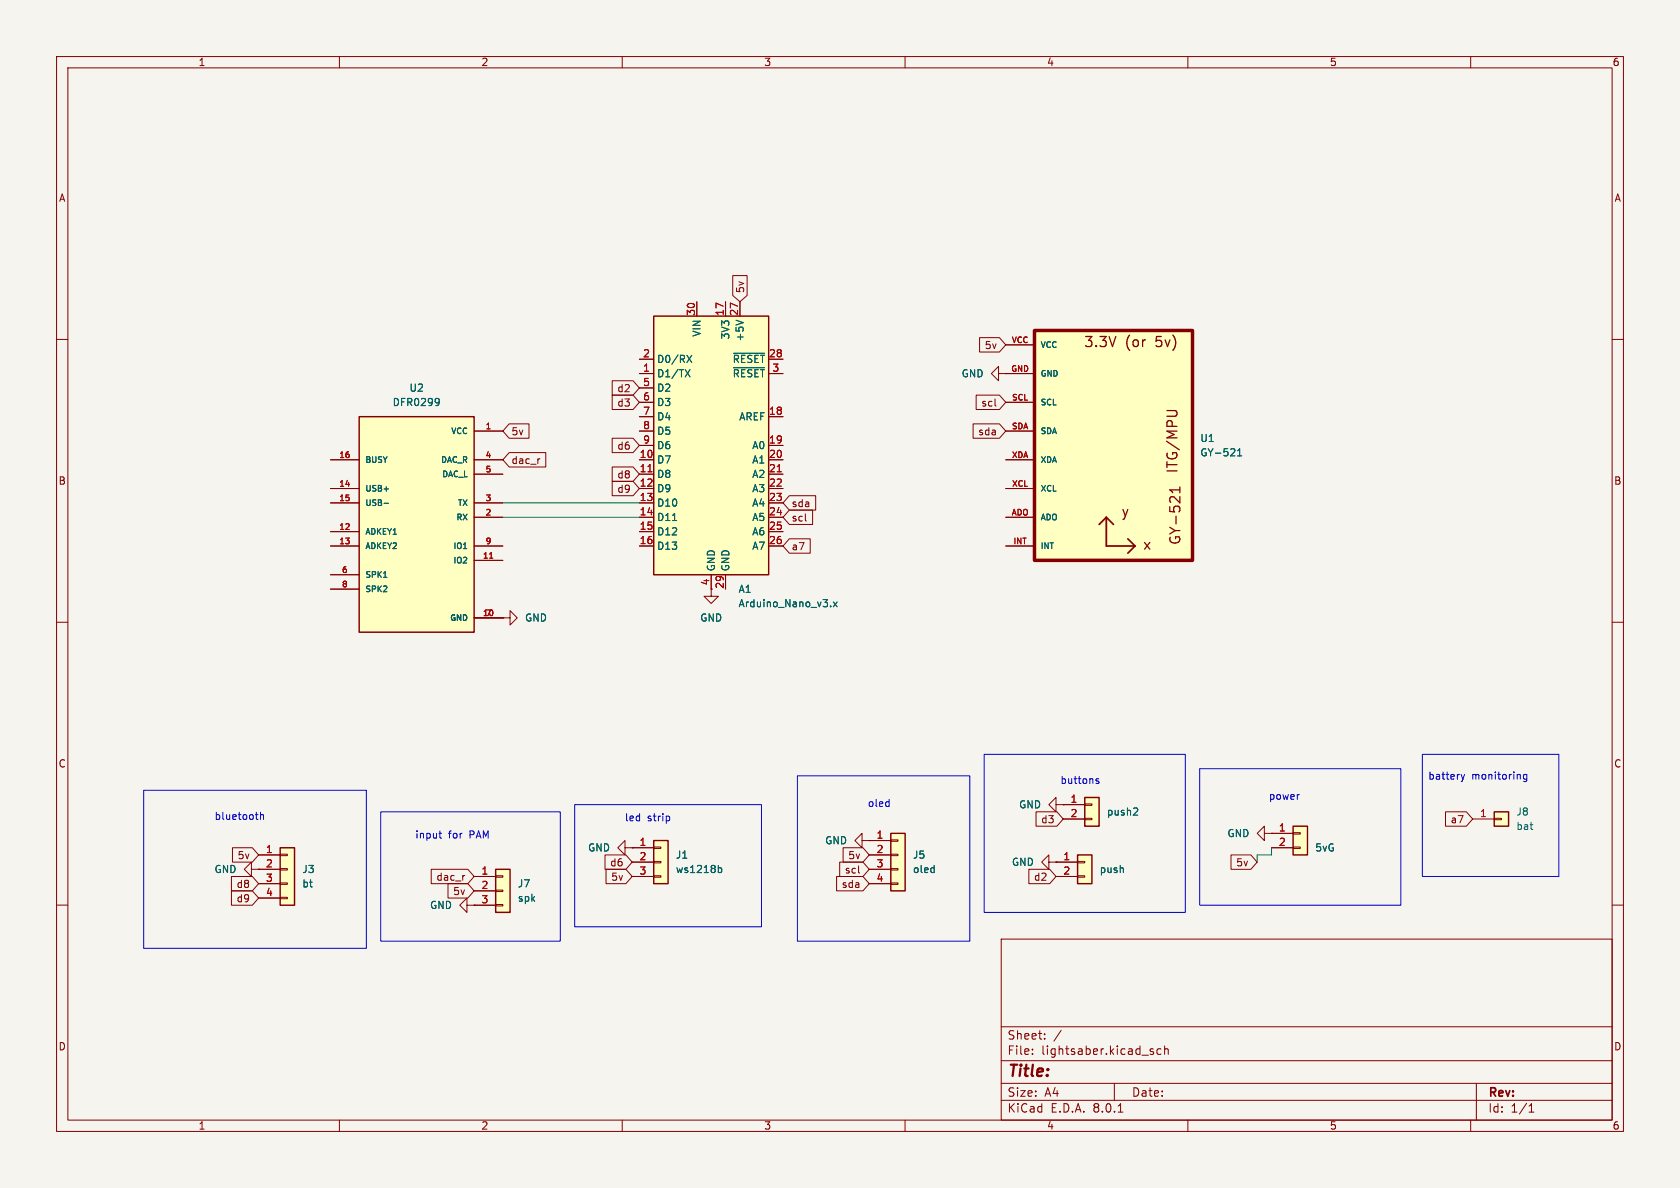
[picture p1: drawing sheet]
<svg xmlns="http://www.w3.org/2000/svg" width="297mm" height="210mm" viewBox="0 0 297 210" stroke-linecap="round" stroke-linejoin="round" font-family="sans-serif">
<path d="M0 0h297v210h-297z" fill="#f5f4ef" stroke="#f5f4ef" stroke-width=".18"/>
<g fill="none" stroke="#840000" stroke-width=".18">
<path d="M10 10h277v190h-277zM12 12h273v186h-273zM60 10v2M110 10v2M160 10v2M210 10v2M260 10v2M10 60h2M285 60h2M10 110h2M285 110h2M10 160h2"/>
<path d="M44.4 153.7v-1.3l-1.2 1.3 1.2 1.2v-1.2h1.3M45.7 153.7h.1M152.4 148.6v-1.3l-1.3 1.3 1.3 1.3v-1.3h1.3M153.7 148.6h.1M285 160h2M177 166h108v32h-108zM60 198v2M110 198v2M160 198v2M177 194.5h108M177 191.5h108M177 187.5h108"/>
<path d="M177 181.5h108M182.5 186.3v.1M182.5 185.5v.1M184.7 183.6v.1M184.7 182.8v.1M187.6 182.1l-1.3 2M197 191.5v3M197.7 196.6h.8M203.5 185.9l.4 .1 .1 .2-.3 .2h-.2M203.5 185.4l.4 .1M205.2 185.5l-.4-.1-.3 .3v.4l.2 .2h.5M205.9 185.5l.2-.1 .4 .1v.9"/>
<path d="M205.9 184.9v1.5M210 198v2M260 198v2M261 191.5v6.5M270.3 196.6h.9M270.3 195.5l.4-.4v1.5"/>
</g>
<path d="M157.5 147.3h2.5v10.2h-2.5z" fill="#ffffc2"/>
<path d="M153.7 148.6h3.8M153.7 151.1h3.8M153.7 153.7h3.8M153.7 156.2h3.8M157.5 156.1h1.2v.2h-1.2zM157.5 153.5h1.2v.3h-1.2zM157.5 151h1.2v.3h-1.2zM157.5 148.5h1.2v.2h-1.2zM223.5 147.3v-1.2l-1.3 1.2 1.3 1.3v-1.3h1.3M224.8 147.3h.1M82.5 160v-1.2l-1.2 1.2 1.2 1.3v-1.3h1.3M83.8 160h.1" fill="none" stroke="#840000" stroke-width=".18"/>
<path d="M157.5 147.3h2.5v10.2h-2.5z" fill="none" stroke="#840000" stroke-width=".25"/>
<path d="M228.6 146.1h2.5v5h-2.5z" fill="#ffffc2"/>
<path d="M224.8 147.3h3.8M224.8 149.9h3.8M228.6 149.7h1.3v.3h-1.3zM228.6 147.2h1.3v.2h-1.3z" fill="none" stroke="#840000" stroke-width=".18"/>
<path d="M228.6 146.1h2.5v5h-2.5z" fill="none" stroke="#840000" stroke-width=".25"/>
<path d="M115.6 55.9h20.3v45.7h-20.3z" fill="#ffffc2"/>
<path d="M115.6 55.9h20.3v45.7h-20.3z" fill="none" stroke="#840000" stroke-width=".25"/>
<g fill="none" stroke="#840000" stroke-width=".18">
<path d="M123.2 53.3v2.6M128.3 53.3v2.6M130.8 53.3v2.6M113 66h2.6M113 73.7h2.6M113 78.7h2.6M113 63.5h2.6M113 68.6h2.6M113 71.1h2.6M113 76.2h2.6M135.9 66h2.5M135.9 73.7h2.5"/>
<path d="M135.9 78.7h2.5M135.9 63.5h2.5M113 81.3h2.6M113 83.8h2.6M113 86.4h2.6M113 88.9h2.6M113 91.4h2.6M113 94h2.6M113 96.5h2.6M135.9 81.3h2.5M135.9 83.8h2.5M135.9 86.4h2.5"/>
<path d="M135.9 88.9h2.5M135.9 91.4h2.5M135.9 94h2.5M135.9 96.5h2.5M125.7 101.6v2.5M128.3 101.6v2.5"/>
</g>
<path d="M130.1 56.6l1.3 .4M121.1 65.3l.9 1.3M121.4 62.8l.9 1.3M122 65.3l-.9 1.3M122.3 62.8l-.9 1.3M129.7 62.5h5.5M129.7 65h5.5M118.9 92h.7M146.8 107.1v.2M147.3 106.4l.7 .9M148 106.4l-.7 .9" fill="none" stroke="#006464" stroke-width=".18"/>
<path d="M114.5 83.4h.8M137.4 83.4h.7" fill="none" stroke="#a90000" stroke-width=".18"/>
<path d="M115.6 148.6h2.5v7.6h-2.5z" fill="#ffffc2"/>
<path d="M110.5 149.9v-1.3l-1.3 1.3 1.3 1.2v-1.2h1.3M111.8 149.9h.1M111.8 149.9h3.8M111.8 152.4h3.8M111.8 154.9h3.8M115.6 154.8h1.2v.3h-1.2zM115.6 152.3h1.2v.2h-1.2zM115.6 149.7h1.2v.3h-1.2z" fill="none" stroke="#840000" stroke-width=".18"/>
<path d="M115.6 148.6h2.5v7.6h-2.5z" fill="none" stroke="#840000" stroke-width=".25"/>
<path d="M127 153.5l.4-.1 .2 .2-.1 .6h-.5" fill="none" stroke="#006464" stroke-width=".18"/>
<path d="M190.5 151.1h2.5v5.1h-2.5z" fill="#ffffc2"/>
<path d="M125.7 104.1v1.3h1.3l-1.3 1.3-1.2-1.3h1.2M185.4 152.4v-1.3l-1.3 1.3 1.3 1.3v-1.3h1.3M186.7 152.4h.1M186.7 152.4h3.8M186.7 154.9h3.8M190.5 154.8h1.3v.3h-1.3zM190.5 152.3h1.3v.2h-1.3z" fill="none" stroke="#840000" stroke-width=".18"/>
<path d="M190.5 151.1h2.5v5.1h-2.5z" fill="none" stroke="#840000" stroke-width=".25"/>
<path d="M191.8 141h2.5v5.1h-2.5z" fill="#ffffc2"/>
<path d="M186.7 142.2v-1.2l-1.3 1.2 1.3 1.3v-1.3h1.3M188 142.2h.1M188 142.2h3.8M188 144.8h3.8M191.8 144.7h1.2v.2h-1.2zM191.8 142.1h1.2v.3h-1.2z" fill="none" stroke="#840000" stroke-width=".18"/>
<path d="M191.8 141h2.5v5.1h-2.5z" fill="none" stroke="#840000" stroke-width=".25"/>
<path d="M200.9 142.8l.2 .3v.3l-.8 .7h.8" fill="none" stroke="#006464" stroke-width=".18"/>
<path d="M63.5 73.7h20.3v38.1h-20.3z" fill="#ffffc2"/>
<path d="M63.5 73.7h20.3v38.1h-20.3z" fill="none" stroke="#840000" stroke-width=".25"/>
<g fill="none" stroke="#840000" stroke-width=".18">
<path d="M83.8 76.2h5.1M58.4 94h5.1M58.4 96.5h5.1M58.4 86.4h5.1M58.4 88.9h5.1M58.4 81.3h5.1M83.8 99.1h5.1M83.8 96.5h5.1M83.8 88.9h5.1M83.8 81.3h5.1M83.8 91.4h5.1M83.8 83.8h5.1"/>
<path d="M58.4 101.6h5.1M58.4 104.1h5.1M83.8 109.2h5.1"/>
</g>
<path d="M86.6 98.7h.5" fill="none" stroke="#a90000" stroke-width=".18"/>
<path d="M77.4 70.4l.2 .2a1.03 1.03 0 0 1-.2 1M77.7 71l-.3 .2M67.9 89h.8M67.8 102.1h.6" fill="none" stroke="#006464" stroke-width=".18"/>
<path d="M264.2 143.5h2.5v2.6h-2.5z" fill="#ffffc2"/>
<path d="M88.9 109.2h1.3v-1.2l1.2 1.2-1.2 1.3v-1.3M88.9 109.2h.1M260.3 144.8h3.9M264.2 144.7h1.2v.2h-1.2z" fill="none" stroke="#840000" stroke-width=".18"/>
<path d="M264.2 143.5h2.5v2.6h-2.5z" fill="none" stroke="#840000" stroke-width=".25"/>
<path d="M182.9 58.4h27.9v40.7h-27.9z" fill="#ffffc2"/>
<path d="M182.9 58.4h27.9v40.7h-27.9z" fill="none" stroke="#840000" stroke-width=".61"/>
<path d="M195.6 91.4v5.1h5.1M195.6 91.4l-1.3 1.3M195.6 91.4l1.2 1.3M199.4 95.3l1.3 1.2M200.7 96.5l-1.3 1.3" fill="none" stroke="#840000" stroke-width=".3"/>
<path d="M206.3 72.6h1.4l.4 .3M208.6 86.1v1M208.6 86.6h-1.8l.5 .5" fill="none" stroke="#840000" stroke-width=".22"/>
<path d="M177.8 66h5.1M177.8 71.1h5.1M177.8 76.2h5.1M177.8 61h5.1M177.8 91.4h5.1M177.8 96.5h5.1M177.8 86.4h5.1M177.8 81.3h5.1" fill="none" stroke="#840000" stroke-width=".18"/>
<path d="M218.8 79.7l.4-.4v1.3M218.8 80.6h.7" fill="none" stroke="#006464" stroke-width=".18"/>
<path d="M87.6 153.7h2.6v7.6h-2.6z" fill="#ffffc2"/>
<path d="M176.5 66v-1.2l-1.2 1.2 1.2 1.3v-1.3h1.3M177.8 66h.1M83.8 154.9h3.8M83.8 157.5h3.8M87.6 159.9h1.3v.2h-1.3zM87.6 157.4h1.3v.2h-1.3zM87.6 154.8h1.3v.3h-1.3zM83.8 160h3.8" fill="none" stroke="#840000" stroke-width=".18"/>
<path d="M87.6 153.7h2.6v7.6h-2.6z" fill="none" stroke="#840000" stroke-width=".25"/>
<path d="M49.5 149.9h2.6v10.1h-2.6z" fill="#ffffc2"/>
<g fill="none" stroke="#840000" stroke-width=".18">
<path d="M123.2 53.3v2.6M128.3 53.3v2.6M129.5 48.7h2.6v3.5l-1.3 1.1-1.3-1.1zM130.8 53.3v2.6M173.2 59.7h3.5l1.1 1.3-1.1 1.2h-3.5zM83.8 76.2h5.1M90 74.9h3.5v2.6h-3.5l-1.1-1.3zM108.2 67.3h3.7l1.1 1.3-1.1 1.3h-3.7zM108.2 69.8h3.7l1.1 1.3-1.1 1.3h-3.7zM108.2 77.5h3.7l1.1 1.2-1.1 1.3h-3.7zM113 66h2.6M113 71.1h2.6"/>
<path d="M113 76.2h2.6M113 73.7h2.6M113 78.7h2.6M113 63.5h2.6M113 68.6h2.6M135.9 66h2.5M135.9 73.7h2.5M135.9 78.7h2.5M135.9 63.5h2.5M172 74.9h4.7l1.1 1.3-1.1 1.3h-4.7zM172.6 69.8h4.1l1.1 1.3-1.1 1.3h-4.1zM176 71.7l.1 .1"/>
<path d="M177.8 66h.1M177.8 66h5.1M177.8 71.1h5.1M177.8 76.2h5.1M177.8 61h5.1M58.4 96.5h5.1M58.4 86.4h5.1M58.4 81.3h5.1M58.4 94h5.1M58.4 88.9h5.1M83.8 91.4h5.1M83.8 96.5h5.1"/>
<path d="M83.8 81.3h5.1M83.8 99.1h5.1M83.8 88.9h5.1M83.8 83.8h5.1M90 80h6.5v2.6h-6.5l-1.1-1.3zM95.3 81.1h.1M108.2 82.5h3.7l1.1 1.3-1.1 1.3h-3.7zM108.2 85.1h3.7l1.1 1.3-1.1 1.2h-3.7zM113 91.4h2.6M113 96.5h2.6M113 86.4h2.6M113 81.3h2.6"/>
<path d="M113 94h2.6M113 88.9h2.6M113 83.8h2.6M135.9 91.4h2.5M135.9 96.5h2.5M135.9 86.4h2.5M135.9 81.3h2.5M135.9 94h2.5M135.9 88.9h2.5M135.9 83.8h2.5M139.5 90.2h4.2v2.5h-4.2l-1.1-1.3zM139.5 87.6h4.7v2.6h-4.7l-1.1-1.3z"/>
<path d="M139.5 95.2h3.7v2.6h-3.7l-1.1-1.3zM142.4 92l.2 .1M177.8 91.4h5.1M177.8 96.5h5.1M177.8 86.4h5.1M177.8 81.3h5.1M58.4 101.6h5.1M58.4 104.1h5.1M83.8 109.2h5.1M88.9 109.2h.1M125.7 101.6v2.5M128.3 101.6v2.5"/>
<path d="M40.9 154.9h3.7l1.1 1.3-1.1 1.3h-3.7zM40.9 157.5h3.7l1.1 1.3-1.1 1.2h-3.7zM41.1 149.9h3.5l1.1 1.2-1.1 1.3h-3.5zM45.7 153.7h.1M45.7 151.1h3.8M45.7 153.7h3.8M45.7 156.2h3.8M45.7 158.8h3.8M49.5 158.6h1.3v.3h-1.3zM49.5 156.1h1.3v.2h-1.3zM49.5 153.5h1.3v.3h-1.3zM49.5 151h1.3v.3h-1.3z"/>
<path d="M76.2 153.7h6.5l1.1 1.2-1.1 1.3h-6.5zM79.2 156.2h3.5l1.1 1.3-1.1 1.3h-3.5zM82 154.8h.2M83.8 154.9h3.8M83.8 157.5h3.8M107 151.1h3.6l1.2 1.3-1.2 1.3h-3.6zM107.1 153.7h3.5l1.2 1.2-1.2 1.3h-3.5zM111.8 149.9h.1M111.8 149.9h3.8M111.8 152.4h3.8M111.8 154.9h3.8M147.9 154.9h4.7l1.1 1.3-1.1 1.3h-4.7z"/>
<path d="M148.4 152.4h4.2l1.1 1.3-1.1 1.2h-4.2zM149 149.9h3.6l1.1 1.2-1.1 1.3h-3.6zM151.8 154.3h.2M153.7 148.6h.1M153.7 151.1h3.8M153.7 153.7h3.8M153.7 156.2h3.8M153.7 148.6h3.8M181.9 153.7h3.7l1.1 1.2-1.1 1.3h-3.7zM183.2 143.5h3.6l1.2 1.3-1.2 1.3h-3.6zM186.7 152.4h.1M186.7 152.4h3.8"/>
<path d="M186.7 154.9h3.8M188 142.2h.1M188 142.2h3.8M188 144.8h3.8M217.6 151.1h3.5l1.1 1.3-1.1 1.3h-3.5zM224.8 147.3h.1M224.8 147.3h3.8M224.8 149.9h3.8M255.5 143.5h3.7l1.1 1.3-1.1 1.3h-3.7zM83.8 160h.1M83.8 160h3.8"/>
</g>
<path d="M49.5 149.9h2.6v10.1h-2.6z" fill="none" stroke="#840000" stroke-width=".25"/>
<g fill="none" stroke="#0000c2" stroke-width=".18">
<path d="M25.4 139.7h39.4v27.9h-39.4zM141 137.2h30.4v29.2h-30.4zM174 133.4h35.5v27.9h-35.5zM194.2 137.7h-.3l-.1 .1v.2l.4 .1v.3h-.4M212.1 135.9h35.5v24.1h-35.5zM251.5 133.4h24.1v21.5h-24.1zM258.3 136.9l.3 .8M258.6 137.7l-.3 .5M258.9 136.9l-.3 .8M269.9 136.9v1l-.2 .3-.3-.1M269.9 137l-.3-.1-.3 .2 .1 .6h.5M45.1 144h.5"/>
<path d="M45.5 144.9h.1M46 144.1l.2-.1 .3 .1 .1 .8M46 143.6v1.3M67.3 143.5h31.8v22.9h-31.8zM77.6 147.3h.5M77.8 146.9v1.1l.3 .2M101.6 142.2h33v21.6h-33zM118.3 144.4v.6M229.6 140.5h.1"/>
</g>
<path d="M88.9 91.4h24.1M88.9 88.9h24.1M224.8 149.9v1.2h-2.6v1.3" fill="none" stroke="#009600" stroke-width=".18"/>
<g fill="none" stroke="#006464" stroke-width=".18">
<path d="M130.1 56.6l1.3 .4M77.4 70.4l.2 .2a1.03 1.03 0 0 1-.2 1M77.7 71l-.3 .2M121.1 65.3l.9 1.3M121.4 62.8l.9 1.3M122 65.3l-.9 1.3M122.3 62.8l-.9 1.3M129.7 62.5h5.5M129.7 65h5.5M218.8 79.7l.4-.4v1.3M67.9 89h.8M118.9 92h.7"/>
<path d="M218.8 80.6h.7M67.8 102.1h.6M146.8 107.1v.2M147.3 106.4l.7 .9M148 106.4l-.7 .9M127 153.5l.4-.1 .2 .2-.1 .6h-.5M200.9 142.8l.2 .3v.3l-.8 .7h.8"/>
</g>
<path d="M86.6 98.7h.5M114.5 83.4h.8M137.4 83.4h.7" fill="none" stroke="#a90000" stroke-width=".18"/>
<text font-size="2.8" fill="#840000" x="178" y="190.9">Title:</text>
<g font-size="2.5" fill="#840000">
<text x="191.5" y="61.7">3.3V</text>
<text x="198.9" y="61.7">(or</text>
<text x="204.5" y="61.7">5v)</text>
<text x="208.5" y="83.8" transform="rotate(-90 208.5 83.8)">ITG/MPU</text>
<text x="198.1" y="91.6">y</text>
<text x="201.9" y="97.5">x</text>
<text x="209" y="96.5" transform="rotate(-90 209 96.5)">GY-521</text>
</g>
<g font-size="2.1" fill="#840000">
<text x="178" y="184">Sheet:</text>
<text x="178" y="186.7">File:</text>
<text x="184.1" y="186.7">lightsaber.kicad_sch</text>
<text x="178" y="196.9">KiCad</text>
<text x="178" y="194.1">Size:</text>
<text x="184.7" y="194.1">A4</text>
<text x="185.7" y="196.9">E.D.A.</text>
<text x="193.3" y="196.9">8.0.1</text>
<text x="200" y="194.1">Date:</text>
<text x="263" y="194.3">Rev:</text>
<text x="263" y="196.9">Id:</text>
<text x="267.1" y="196.9">1/1</text>
</g>
<g font-size="1.8" fill="#840000">
<text x="35" y="11.9">1</text>
<text x="85" y="11.9">2</text>
<text x="135" y="11.9">3</text>
<text x="185" y="11.9">4</text>
<text x="235" y="11.9">5</text>
<text x="285" y="11.9">6</text>
<text x="10.3" y="35.9">A</text>
<text x="285.3" y="35.9">A</text>
<text x="131.8" y="51.9" transform="rotate(-90 131.8 51.9)">5v</text>
<text x="174" y="61.9">5v</text>
<text x="109" y="69.5">d2</text>
<text x="90.3" y="77.2">5v</text>
<text x="109" y="72.1">d3</text>
<text x="172.8" y="77.2">sda</text>
<text x="173.4" y="72.1">scl</text>
<text x="90.3" y="82.2">dac_r</text>
<text x="109" y="79.7">d6</text>
<text x="10.3" y="85.9">B</text>
<text x="109" y="84.8">d8</text>
<text x="109" y="87.3">d9</text>
<text x="139.9" y="89.9">sda</text>
<text x="285.3" y="85.9">B</text>
<text x="139.9" y="92.4">scl</text>
<text x="139.9" y="97.5">a7</text>
<text x="10.3" y="135.9">C</text>
<text x="285.3" y="135.9">C</text>
<text x="184" y="145.7">d3</text>
<text x="256.4" y="145.7">a7</text>
<text x="41.9" y="152.1">5v</text>
<text x="77" y="155.9">dac_r</text>
<text x="107.8" y="153.4">d6</text>
<text x="108" y="155.9">5v</text>
<text x="149.3" y="154.6">scl</text>
<text x="149.9" y="152.1">5v</text>
<text x="182.7" y="155.9">d2</text>
<text x="218.4" y="153.4">5v</text>
<text x="41.7" y="157.2">d8</text>
<text x="41.7" y="159.7">d9</text>
<text x="80" y="158.4">5v</text>
<text x="148.7" y="157.2">sda</text>
<text x="10.3" y="185.9">D</text>
<text x="285.3" y="185.9">D</text>
<text x="35" y="199.9">1</text>
<text x="85" y="199.9">2</text>
<text x="135" y="199.9">3</text>
<text x="185" y="199.9">4</text>
<text x="235" y="199.9">5</text>
<text x="285" y="199.9">6</text>
</g>
<g font-size="1.8" fill="#a90000">
<text x="122.9" y="55.9" transform="rotate(-90 122.9 55.9)">30</text>
<text x="128" y="55.9" transform="rotate(-90 128 55.9)">17</text>
<text x="130.6" y="55.9" transform="rotate(-90 130.6 55.9)">27</text>
<text x="113.6" y="65.8">1</text>
<text x="113.6" y="63.2">2</text>
<text x="135.8" y="63.2">28</text>
<text x="136.5" y="65.8">3</text>
<text x="113.6" y="68.3">5</text>
<text x="113.6" y="70.9">6</text>
<text x="113.6" y="73.4">7</text>
<text x="113.6" y="75.9">8</text>
<text x="135.8" y="73.4">18</text>
<text x="113" y="81">10</text>
<text x="113" y="83.6">11</text>
<text x="113.6" y="78.5">9</text>
<text x="135.8" y="78.5">19</text>
<text x="135.8" y="81">20</text>
<text x="135.8" y="83.6">21</text>
<text x="113" y="86.1">12</text>
<text x="113" y="88.6">13</text>
<text x="135.8" y="86.1">22</text>
<text x="135.8" y="88.6">23</text>
<text x="113" y="91.2">14</text>
<text x="113" y="93.7">15</text>
<text x="135.8" y="91.2">24</text>
<text x="135.8" y="93.7">25</text>
<text x="113" y="96.3">16</text>
<text x="135.8" y="96.3">26</text>
<text x="125.5" y="103.6" transform="rotate(-90 125.5 103.6)">4</text>
<text x="128" y="104.2" transform="rotate(-90 128 104.2)">29</text>
<text x="189.2" y="142">1</text>
<text x="113" y="149.6">1</text>
<text x="154.9" y="148.3">1</text>
<text x="189.2" y="144.5">2</text>
<text x="226" y="147.1">1</text>
<text x="226" y="149.6">2</text>
<text x="261.5" y="144.5">1</text>
<text x="46.9" y="150.9">1</text>
<text x="46.9" y="153.4">2</text>
<text x="46.9" y="156">3</text>
<text x="85" y="154.7">1</text>
<text x="113" y="152.1">2</text>
<text x="113" y="154.7">3</text>
<text x="154.9" y="150.9">2</text>
<text x="154.9" y="153.4">3</text>
<text x="154.9" y="156">4</text>
<text x="187.9" y="152.1">1</text>
<text x="187.9" y="154.7">2</text>
<text x="46.9" y="158.5">4</text>
<text x="85" y="157.2">2</text>
<text x="85" y="159.8">3</text>
</g>
<g font-size="1.8" fill="#006464">
<text x="124.1" y="59.6" transform="rotate(-90 124.1 59.6)">VIN</text>
<text x="116.1" y="64.4">D0/RX</text>
<text x="129.1" y="60.1" transform="rotate(-90 129.1 60.1)">3V3</text>
<text x="129.4" y="64.4">~{RESET}</text>
<text x="131.7" y="60.5" transform="rotate(-90 131.7 60.5)">+5V</text>
<text x="69.3" y="72">DFR0299</text>
<text x="72.3" y="69.4">U2</text>
<text x="116.1" y="66.9">D1/TX</text>
<text x="116.1" y="69.4">D2</text>
<text x="116.1" y="72">D3</text>
<text x="129.4" y="66.9">~{RESET}</text>
<text x="169.9" y="66.9">GND</text>
<text x="116.1" y="74.5">D4</text>
<text x="116.1" y="77.1">D5</text>
<text x="130.6" y="74.5">AREF</text>
<text x="116.1" y="82.1">D7</text>
<text x="116.1" y="79.6">D6</text>
<text x="132.9" y="79.6">A0</text>
<text x="132.9" y="82.1">A1</text>
<text x="212.1" y="80.9">GY-521</text>
<text x="212.1" y="78.3">U1</text>
<text x="116.1" y="84.7">D8</text>
<text x="116.1" y="87.2">D9</text>
<text x="116.1" y="89.8">D10</text>
<text x="132.9" y="84.7">A2</text>
<text x="132.9" y="87.2">A3</text>
<text x="132.9" y="89.8">A4</text>
<text x="116.1" y="92.3">D11</text>
<text x="116.1" y="94.8">D12</text>
<text x="132.9" y="92.3">A5</text>
<text x="132.9" y="94.8">A6</text>
<text x="116.1" y="97.4">D13</text>
<text x="126.6" y="101.1" transform="rotate(-90 126.6 101.1)">GND</text>
<text x="129.1" y="101.1" transform="rotate(-90 129.1 101.1)">GND</text>
<text x="132.9" y="97.4">A7</text>
<text x="130.5" y="105">A1</text>
<text x="130.5" y="107.5">Arduino_Nano_v3.x</text>
<text x="92.7" y="110.1">GND</text>
<text x="123.7" y="110.1">GND</text>
<text x="180.1" y="143.1">GND</text>
<text x="145.8" y="149.5">GND</text>
<text x="195.6" y="144.4">push2</text>
<text x="216.9" y="148.2">GND</text>
<text x="268" y="144.4">J8</text>
<text x="268" y="146.9">bat</text>
<text x="37.8" y="154.5">GND</text>
<text x="53.3" y="154.5">J3</text>
<text x="103.9" y="150.7">GND</text>
<text x="119.4" y="152">J1</text>
<text x="119.4" y="154.5">ws1218b</text>
<text x="161.3" y="152">J5</text>
<text x="161.3" y="154.5">oled</text>
<text x="178.8" y="153.3">GND</text>
<text x="194.3" y="154.5">push</text>
<text x="232.4" y="150.7">5vG</text>
<text x="53.3" y="157.1">bt</text>
<text x="75.9" y="160.9">GND</text>
<text x="91.4" y="157.1">J7</text>
<text x="91.4" y="159.6">spk</text>
</g>
<g font-size="1.8" fill="#0000c2">
<text x="153.3" y="142.9">oled</text>
<text x="187.4" y="138.8">buttons</text>
<text x="224.2" y="141.6">power</text>
<text x="252.4" y="138">battery</text>
<text x="260.2" y="138">monitoring</text>
<text x="37.8" y="145.1">bluetooth</text>
<text x="73.3" y="148.4">input</text>
<text x="79.3" y="148.4">for</text>
<text x="83.1" y="148.4">PAM</text>
<text x="110.4" y="145.4">led</text>
<text x="114.4" y="145.4">strip</text>
</g>
<g font-size="1.4" fill="#a90000">
<text x="178.7" y="65.8">GND</text>
<text x="178.8" y="60.7">VCC</text>
<text x="178.8" y="70.9">SCL</text>
<text x="85.7" y="75.9">1</text>
<text x="178.8" y="75.9">SDA</text>
<text x="59.9" y="81">16</text>
<text x="85.7" y="81">4</text>
<text x="85.7" y="83.6">5</text>
<text x="178.8" y="81">XDA</text>
<text x="59.9" y="86.1">14</text>
<text x="59.9" y="88.6">15</text>
<text x="85.7" y="88.6">3</text>
<text x="178.8" y="86.1">XCL</text>
<text x="59.9" y="93.7">12</text>
<text x="85.7" y="91.2">2</text>
<text x="178.7" y="91.2">ADO</text>
<text x="59.9" y="96.3">13</text>
<text x="60.3" y="101.3">6</text>
<text x="85.3" y="98.8">11</text>
<text x="85.7" y="96.3">9</text>
<text x="179.1" y="96.3">INT</text>
<text x="60.3" y="103.9">8</text>
<text x="85.3" y="109">10</text>
<text x="85.7" y="109">7</text>
</g>
<g font-size="1.4" fill="#006464">
<text x="183.9" y="61.7">VCC</text>
<text x="183.9" y="66.8">GND</text>
<text x="183.9" y="71.9">SCL</text>
<text x="79.6" y="76.9">VCC</text>
<text x="183.9" y="76.9">SDA</text>
<text x="64.5" y="82">BUSY</text>
<text x="77.9" y="82">DAC_R</text>
<text x="183.9" y="82">XDA</text>
<text x="64.5" y="87.1">USB+</text>
<text x="64.5" y="89.6">USB-</text>
<text x="78.1" y="84.6">DAC_L</text>
<text x="80.8" y="89.6">TX</text>
<text x="183.9" y="87.1">XCL</text>
<text x="64.5" y="94.7">ADKEY1</text>
<text x="80.6" y="92.2">RX</text>
<text x="183.9" y="92.2">ADO</text>
<text x="64.5" y="97.3">ADKEY2</text>
<text x="80" y="99.8">IO2</text>
<text x="80" y="97.3">IO1</text>
<text x="183.9" y="97.3">INT</text>
<text x="64.5" y="102.3">SPK1</text>
<text x="64.5" y="104.9">SPK2</text>
<text x="79.5" y="110">GND</text>
</g>
</svg>
